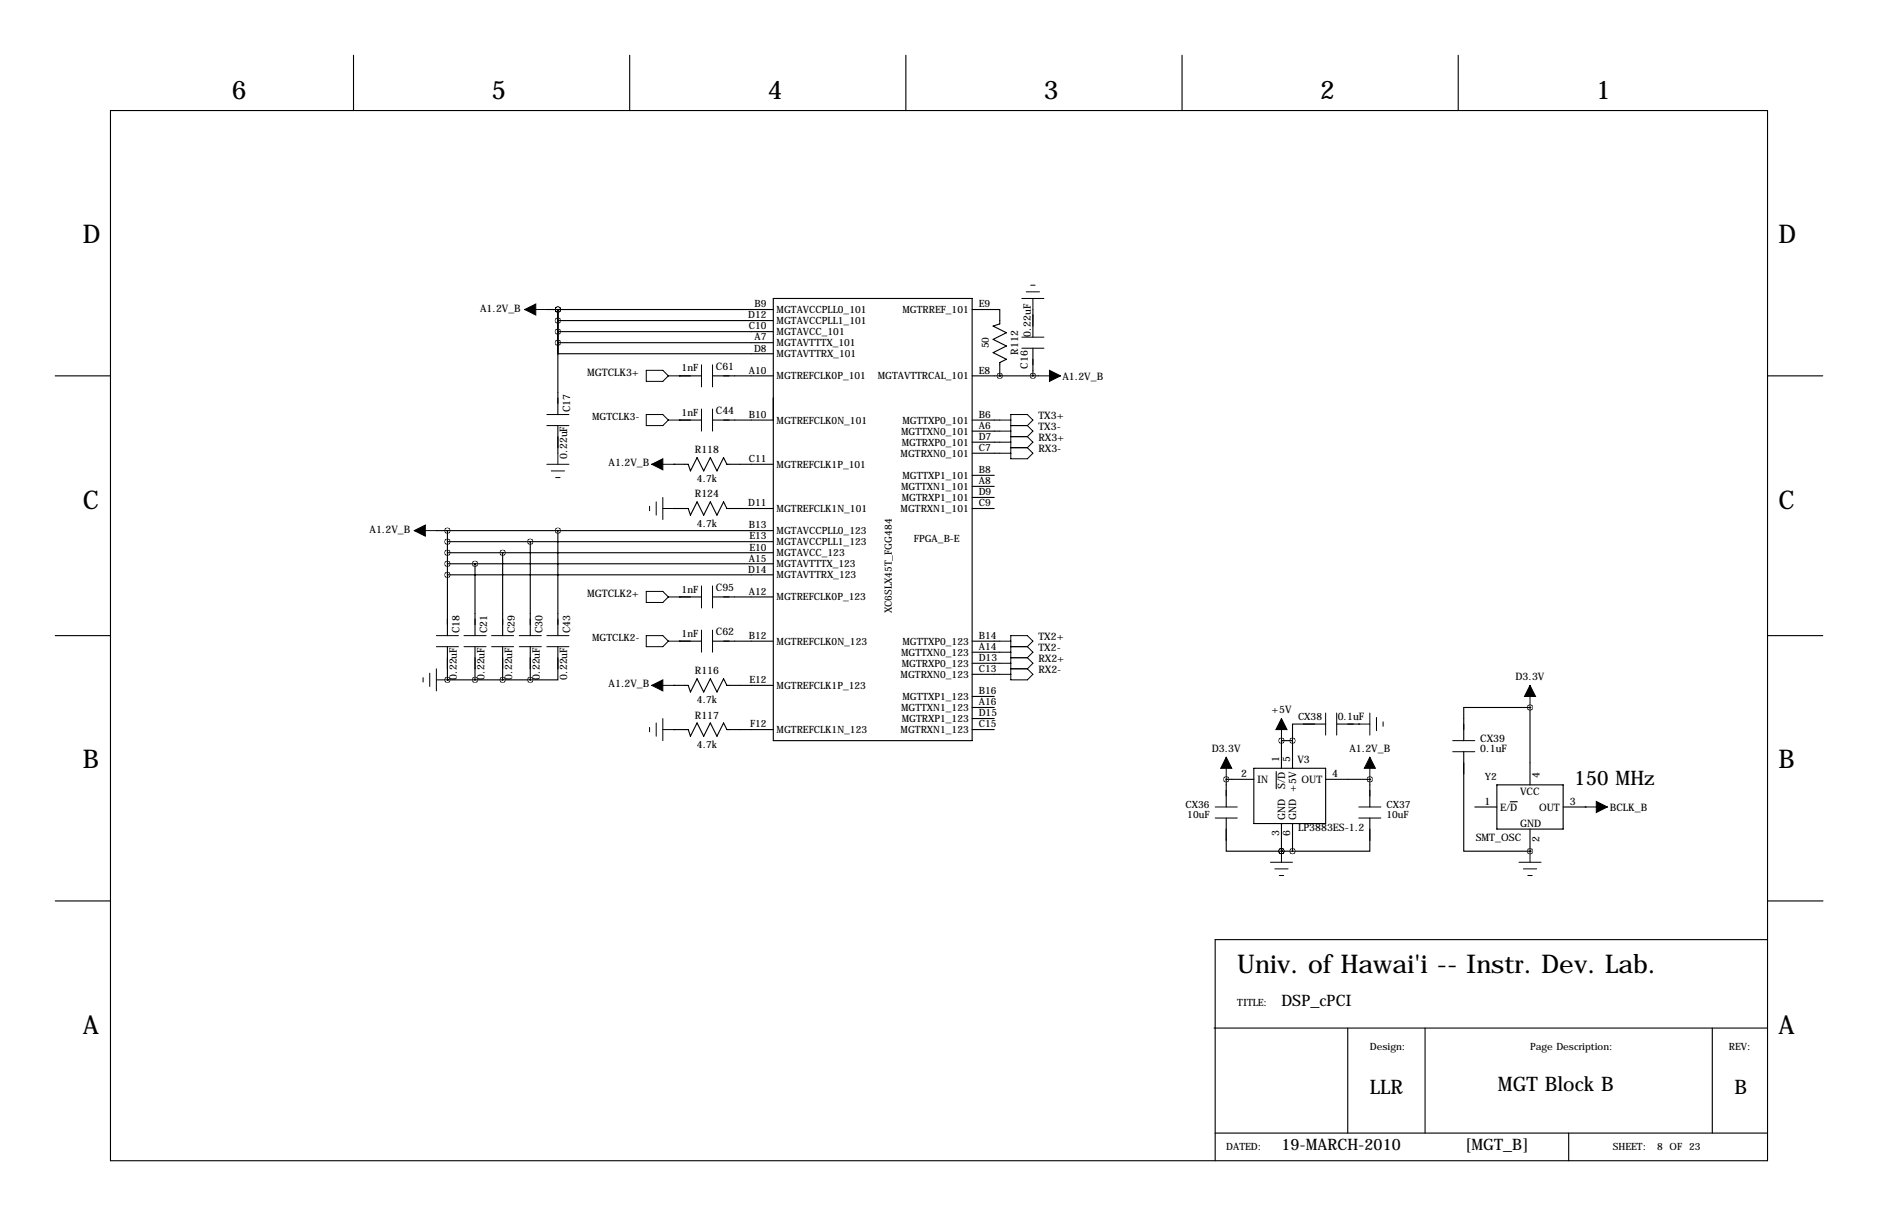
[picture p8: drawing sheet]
<svg xmlns="http://www.w3.org/2000/svg" width="432mm" height="279mm" viewBox="0 0 432 279" stroke-linecap="round" stroke-linejoin="round" font-family="sans-serif">
<g fill="none" stroke="#000" stroke-width=".25">
<path d="M81.3 12.7v12.7M144.8 12.7v12.7M208.3 12.7v12.7M271.8 12.7v12.7M335.3 12.7v12.7M25.4 25.4h381v241.3h-381zM125.7 71.1h52.1M128.3 71.1h.1M128.3 73.7h49.5M128.3 76.2h49.5M128.3 71.1v24.1M177.8 78.7h-49.5v2.6h49.5"/>
<path d="M177.8 68.6h45.7v101.6h-45.7zM223.5 71.1h6.4v3.3l-1.6 .5 3.1 1.6-3.1 1.5 3.1 1.5-3.1 1.5 3.1 1.5-1.5 .8v3.1M237.5 71.1v6.4M12.7 86.4h12.7M128.3 97.8v6.3M156.2 96.5h.1M156.2 86.4h.1M156.2 86.4h5.1M156.2 96.5h5.1M163.8 86.4h14M163.8 96.5h14M223.5 86.4h6.4"/>
<path d="M223.5 99.1h6.4M223.5 96.5h6.4M229.9 86.4h.1M229.9 86.4h8.9M237.5 80v6.4M406.4 86.4h12.7M154.9 106.7h.1M154.9 116.8h.1M154.9 116.8h3.3l.5 1.6 1.6-3.1 1.5 3.1 1.5-3.1 1.5 3.1 1.6-3.1 .7 1.5h10.7M154.9 106.7h3.3l.5 1.5 1.6-3 1.5 3 1.5-3 1.5 3 1.6-3 .7 1.5h10.7M223.5 104.1h6.4M223.5 101.6h6.4"/>
<path d="M223.5 116.8h5.1M223.5 114.3h5.1M223.5 111.8h5.1M223.5 109.2h5.1M100.3 121.9h77.5M102.9 132.1v13.9M102.9 124.5h74.9M102.9 127h74.9M102.9 129.5h74.9M102.9 132.1h74.9M102.9 121.9v10.2M109.2 129.5v16.5"/>
<path d="M115.6 127v19M121.9 124.5v21.5M128.3 121.9v24.1M156.2 137.2h.1M156.2 137.2h5.1M163.8 137.2h14M12.7 146h12.7M102.9 156.2h.1M102.9 148.6v7.6M102.9 156.2h19M109.2 148.6v7.6M115.6 148.6v7.6"/>
<path d="M121.9 148.6v7.6M128.3 148.6v7.6h-6.4M154.9 157.5h.1M154.9 157.5h3.3l.5 1.5 1.6-3 1.5 3 1.5-3 1.5 3 1.6-3 .7 1.5h10.7M156.2 147.3h.1M156.2 147.3h5.1M163.8 147.3h14M223.5 149.9h6.4M223.5 147.3h6.4M223.5 154.9h6.4M223.5 152.4h6.4M406.4 146h12.7"/>
<path d="M154.9 167.6h.1M154.9 167.6h3.3l.5 1.6 1.6-3.1 1.5 3.1 1.5-3.1 1.5 3.1 1.6-3.1 .7 1.5h10.7M223.5 167.6h5.1M223.5 165.1h5.1M223.5 162.6h5.1M223.5 160h5.1M281.9 179.1h.1M281.9 179.1h6.4M281.9 179.1v6.3M288.3 176.5h16.5v12.7h-16.5zM293.4 177.3v3.9M294.6 170.2h.1"/>
<path d="M294.6 170.2h2.6M294.6 170.2v6.3M297.2 170.2v6.3M304.8 166.4h-7.6v3.8M304.8 179.1h10.2M307.3 166.4h5.1M312.4 166.4h.1M315 179.1h.1M315 179.1v6.3M336.5 172.7v22.9h15.3M351.8 162.6h.1M351.8 162.6h-15.3v7.6"/>
<path d="M351.8 162.6v17.7M281.9 188v7.6h12.7M294.6 195.6h.1M294.6 189.2v6.4M294.6 195.6h2.6M297.2 189.2v6.4M315 188v7.6h-17.8M339.1 185.4h5.1M344.2 180.3h15.2v10.2h-15.2zM347.2 184.2h1.7M351.8 195.6h.1M351.8 190.5v5.1"/>
<path d="M359.4 185.4h5.1M364.5 185.4h.1M12.7 207h12.7M406.4 215.9h-127v50.8M406.5 207h12.7M279.1 236.2h127.3M309.9 236.2v24.1M327.7 236.2v24.1M393.7 236.2v24.1M279.4 260.3h127M360.7 260.3v6.4"/>
</g>
<g fill="none" stroke="#000" stroke-width=".23">
<path d="M120.6 71.1h5.1M234.9 77.5h5.1M234.9 68.6h5.1M236 67.1h3M237 65.5h1M237.5 68.6v2.5M125.7 95.2h5.1M125.7 97.8h5.1M148.6 95.2h3.8l1.3 1.3-1.3 1.3h-3.8zM148.6 85.1h3.8l1.3 1.3-1.3 1.2h-3.8zM153.7 86.4h2.5M153.7 96.5h2.5"/>
<path d="M161.3 83.8v5.1M161.3 94v5.1M163.8 83.8v5.1M163.8 94v5.1M229.9 96.5h2.5M229.9 99.1h2.5M232.4 97.8h3.8M234.9 80h5.1M236.2 97.8l1.3-1.3-1.3-1.3h-3.8v10.2h3.8l1.3-1.3-1.3-1.2M236.2 97.8l1.3 1.3-1.3 1.2M238.8 86.4h5M125.7 106.7h5.1"/>
<path d="M126.7 108.2h3.1M127.8 109.7h1M128.3 104.1v2.6M149.4 116.3v1M149.9 106.7h5M150.9 115.3v3.1M152.4 114.3v5.1M152.4 116.8h2.5M229.9 101.6h2.5M229.9 104.1h2.5M232.4 100.3h3.8M232.4 102.9h3.8"/>
<path d="M236.2 100.3l1.3 1.3-1.3 1.3M95.2 121.9h5.1M148.6 135.9h3.8l1.3 1.3-1.3 1.2h-3.8zM153.7 137.2h2.5M161.3 134.6v5.1M163.8 134.6v5.1M97.3 155.7v1M98.8 154.7v3M100.3 146h5.1M100.3 148.6h5.1M100.3 156.2h2.6M100.3 153.7v5.1"/>
<path d="M106.7 146h5.1M106.7 148.6h5.1M113 146h5.1M113 148.6h5.1M119.4 146h5.1M119.4 148.6h5.1M125.7 146h5.1M125.7 148.6h5.1M148.6 146h3.8l1.3 1.3-1.3 1.3h-3.8zM149.9 157.5h5M153.7 147.3h2.5M161.3 144.8v5.1"/>
<path d="M163.8 144.8v5.1M229.9 149.9h2.5M229.9 154.9h2.5M229.9 152.4h2.5M229.9 147.3h2.5M232.4 148.6h3.8M232.4 151.1h3.8M232.4 153.7h3.8M236.2 148.6l1.3-1.3-1.3-1.3h-3.8v10.2h3.8l1.3-1.3-1.3-1.2M236.2 148.6l1.3 1.3-1.3 1.2M236.2 151.1l1.3 1.3-1.3 1.3M351.8 157.5v5.1"/>
<path d="M149.4 167.1v1M150.9 166.1v3.1M152.4 167.6h2.5M152.4 165.1v5.1M281.9 174v5.1M294.6 165.1v5.1M304.8 163.8v5.1M307.3 163.8v5.1M312.4 166.4h2.6M315 163.8v5.1M315 174v5.1M316.5 164.8v3.1"/>
<path d="M318 165.9v1M334 170.2h5.1M334 172.7h5.1M279.4 185.4h5.1M279.4 188h5.1M292.1 198.1h5.1M293.1 199.6h3.1M294.6 195.6v2.5M312.4 185.4h5.1M312.4 188h5.1M349.2 198.1h5.1M350.3 199.6h3"/>
<path d="M351.8 195.6v2.5M364.5 185.4h5.1M294.1 201.2h1M351.3 201.2h1"/>
</g>
<path d="M120.6 71.1l2.6-1.3v2.6zM241.3 85.1l2.5 1.3-2.5 1.2zM149.9 106.7l2.5-1.3v2.5zM95.2 121.9l2.6-1.2v2.5zM149.9 157.5l2.5-1.3v2.6zM351.8 157.5l1.3 2.5h-2.6zM281.9 174l1.3 2.5h-2.5zM294.6 165.1l1.3 2.5h-2.5zM315 174l1.2 2.5h-2.5zM367 184.1l2.6 1.3-2.6 1.3z" fill="#000" stroke="#000" stroke-width=".23"/>
<path d="M237.4 86.4a.05 .05 0 0 0 .1 0 .05 .05 0 0 0-.1 0zM128.2 78.7a.05 .05 0 0 0 .1 0 .05 .05 0 0 0-.1 0zM128.2 76.2a.05 .05 0 0 0 .1 0 .05 .05 0 0 0-.1 0zM128.2 73.7a.05 .05 0 0 0 .1 0 .05 .05 0 0 0-.1 0zM128.2 71.1a.05 .05 0 0 0 .1 0 .05 .05 0 0 0-.1 0zM128.2 71.1a.05 .05 0 0 0 .1 0 .05 .05 0 0 0-.1 0zM121.9 156.2a.05 .05 0 0 0 .1 0 .05 .05 0 0 0-.1 0zM115.5 156.2a.05 .05 0 0 0 .1 0 .05 .05 0 0 0-.1 0zM109.2 156.2a.05 .05 0 0 0 .1 0 .05 .05 0 0 0-.1 0zM102.8 129.5a.05 .05 0 0 0 .1 0 .05 .05 0 0 0-.1 0zM102.8 127a.05 .05 0 0 0 .1 0 .05 .05 0 0 0-.1 0zM102.8 124.5a.05 .05 0 0 0 .1 0 .05 .05 0 0 0-.1 0zM102.8 121.9a.05 .05 0 0 0 .1 0 .05 .05 0 0 0-.1 0zM128.2 121.9a.05 .05 0 0 0 .1 0 .05 .05 0 0 0-.1 0zM121.9 124.5a.05 .05 0 0 0 .1 0 .05 .05 0 0 0-.1 0zM115.5 127a.05 .05 0 0 0 .1 0 .05 .05 0 0 0-.1 0zM109.2 129.5a.05 .05 0 0 0 .1 0 .05 .05 0 0 0-.1 0zM102.8 156.2a.05 .05 0 0 0 .1 0 .05 .05 0 0 0-.1 0zM102.8 132.1a.05 .05 0 0 0 .1 0 .05 .05 0 0 0-.1 0zM294.6 195.6a.05 .05 0 0 0 .1 0 .05 .05 0 0 0-.1 0zM294.6 170.2a.05 .05 0 0 0 .1 0 .05 .05 0 0 0-.1 0zM294.6 195.6a.05 .05 0 0 0 .1 0 .05 .05 0 0 0-.1 0zM281.9 179.1a.05 .05 0 0 0 .1 0 .05 .05 0 0 0-.1 0zM297.1 195.6a.05 .05 0 0 0 .1 0 .05 .05 0 0 0-.1 0zM314.9 179.1a.05 .05 0 0 0 .1 0 .05 .05 0 0 0-.1 0zM297.1 170.2a.05 .05 0 0 0 .1 0 .05 .05 0 0 0-.1 0zM351.7 162.6a.05 .05 0 0 0 .1 0 .05 .05 0 0 0-.1 0zM351.7 195.6a.05 .05 0 0 0 .1 0 .05 .05 0 0 0-.1 0zM229.8 86.4a.05 .05 0 0 0 .1 0 .05 .05 0 0 0-.1 0z" fill="#000" stroke="#000" stroke-width="1.3"/>
<g font-size="5.9">
<text x="53.3" y="22.9">6</text>
<text x="113" y="22.9">5</text>
<text x="176.5" y="22.9">4</text>
<text x="240" y="22.9">3</text>
<text x="303.5" y="22.9">2</text>
<text x="367" y="22.9">1</text>
<text x="19" y="55.9">D</text>
<text x="408.9" y="55.9">D</text>
<text x="19" y="116.8">C</text>
<text x="408.9" y="116.8">C</text>
<text x="19" y="176.5">B</text>
<text x="408.9" y="176.5">B</text>
<text x="284.5" y="223.5">Univ. of Hawai'i -- Instr. Dev. Lab.</text>
<text x="19" y="237.5">A</text>
<text x="408.9" y="237.5">A</text>
</g>
<g font-size="4.6">
<text x="361.9" y="180.3">150 MHz</text>
<text x="315" y="251.5">LLR</text>
<text x="344.4" y="250.7">MGT Block B</text>
<text x="398.8" y="251.5">B</text>
</g>
<g font-size="3.6">
<text x="294.6" y="231.1">DSP_cPCI</text>
<text x="294.6" y="264.2">19-MARCH-2010</text>
<text x="336.9" y="264.2">[MGT_B]</text>
</g>
<g font-size="2.4">
<text x="110.4" y="71.6">A1.2V_B</text>
<text x="237" y="77.3" transform="rotate(-90 237 77.3)">0.22uF</text>
<text x="234.1" y="81.5" transform="rotate(-90 234.1 81.5)">R112</text>
<text x="135" y="86.4">MGTCLK3+</text>
<text x="164.6" y="85">C61</text>
<text x="236.4" y="84.7" transform="rotate(-90 236.4 84.7)">C16</text>
<text x="244.3" y="87.2">A1.2V_B</text>
<text x="131.1" y="94.7" transform="rotate(-90 131.1 94.7)">C17</text>
<text x="164.6" y="95.1">C44</text>
<text x="238.8" y="96.3">TX3+</text>
<text x="238.8" y="98.8">TX3-</text>
<text x="238.8" y="101.3">RX3+</text>
<text x="130.4" y="105.4" transform="rotate(-90 130.4 105.4)">0.22uF</text>
<text x="139.9" y="107">A1.2V_B</text>
<text x="159.8" y="104.1">R118</text>
<text x="238.8" y="103.9">RX3-</text>
<text x="159.8" y="114.3">R124</text>
<text x="85" y="122.4">A1.2V_B</text>
<text x="135" y="137.2">MGTCLK2+</text>
<text x="164.6" y="135.8">C95</text>
<text x="105.7" y="145.5" transform="rotate(-90 105.7 145.5)">C18</text>
<text x="112" y="145.5" transform="rotate(-90 112 145.5)">C21</text>
<text x="118.4" y="145.5" transform="rotate(-90 118.4 145.5)">C29</text>
<text x="124.7" y="145.5" transform="rotate(-90 124.7 145.5)">C30</text>
<text x="131.1" y="145.5" transform="rotate(-90 131.1 145.5)">C43</text>
<text x="164.6" y="145.9">C62</text>
<text x="238.8" y="149.6">TX2-</text>
<text x="238.8" y="147.1">TX2+</text>
<text x="159.8" y="154.9">R116</text>
<text x="238.8" y="154.7">RX2-</text>
<text x="238.8" y="152.1">RX2+</text>
<text x="105" y="156.2" transform="rotate(-90 105 156.2)">0.22uF</text>
<text x="111.4" y="156.2" transform="rotate(-90 111.4 156.2)">0.22uF</text>
<text x="117.7" y="156.2" transform="rotate(-90 117.7 156.2)">0.22uF</text>
<text x="124.1" y="156.2" transform="rotate(-90 124.1 156.2)">0.22uF</text>
<text x="130.4" y="156.2" transform="rotate(-90 130.4 156.2)">0.22uF</text>
<text x="139.9" y="157.8">A1.2V_B</text>
<text x="348.5" y="156.2">D3.3V</text>
<text x="159.8" y="165.1">R117</text>
<text x="292.3" y="163.8">+5V</text>
<text x="307.6" y="165.5">0.1uF</text>
<text x="278.6" y="172.7">D3.3V</text>
<text x="310.3" y="172.7">A1.2V_B</text>
<text x="340.4" y="170.4">CX39</text>
<text x="340.4" y="172.9">0.1uF</text>
<text x="285.4" y="178.6">2</text>
<text x="289.1" y="179.9">IN</text>
<text x="294.1" y="175" transform="rotate(-90 294.1 175)">1</text>
<text x="296.7" y="175" transform="rotate(-90 296.7 175)">5</text>
<text x="298.3" y="175.3">V3</text>
<text x="299.3" y="179.9">OUT</text>
<text x="306.3" y="178.6">4</text>
<text x="354" y="178.8" transform="rotate(-90 354 178.8)">4</text>
<text x="295.5" y="181.2" transform="rotate(-90 295.5 181.2)">S/D</text>
<text x="298" y="181.9" transform="rotate(-90 298 181.9)">+5V</text>
<text x="341.3" y="184.9">1</text>
<text x="349.5" y="182.7">VCC</text>
<text x="360.9" y="184.9">3</text>
<text x="295.5" y="188.5" transform="rotate(-90 295.5 188.5)">GND</text>
<text x="298" y="188.5" transform="rotate(-90 298 188.5)">GND</text>
<text x="298.5" y="190.9">LP3883ES-1.2</text>
<text x="344.9" y="186.3">E/D</text>
<text x="349.5" y="190.1">GND</text>
<text x="353.9" y="186.3">OUT</text>
<text x="370.2" y="186.3">BCLK_B</text>
<text x="294.1" y="192.1" transform="rotate(-90 294.1 192.1)">3</text>
<text x="296.7" y="192.1" transform="rotate(-90 296.7 192.1)">6</text>
<text x="339.3" y="193.2">SMT_OSC</text>
<text x="354" y="193.4" transform="rotate(-90 354 193.4)">2</text>
</g>
<g font-size="2.3">
<text x="173.5" y="70.6">B9</text>
<text x="178.6" y="71.9">MGTAVCCPLL0_101</text>
<text x="207.5" y="71.9">MGTRREF_101</text>
<text x="225" y="70.6">E9</text>
<text x="172.1" y="73.2">D12</text>
<text x="172.2" y="75.7">C10</text>
<text x="178.6" y="74.5">MGTAVCCPLL1_101</text>
<text x="178.6" y="77">MGTAVCC_101</text>
<text x="173.4" y="80.8">D8</text>
<text x="173.5" y="78.2">A7</text>
<text x="178.6" y="79.5">MGTAVTTTX_101</text>
<text x="178.6" y="82.1">MGTAVTTRX_101</text>
<text x="227.3" y="80.1" transform="rotate(-90 227.3 80.1)">50</text>
<text x="156.7" y="85.3">1nF</text>
<text x="172.2" y="85.9">A10</text>
<text x="178.6" y="87.2">MGTREFCLK0P_101</text>
<text x="201.8" y="87.2">MGTAVTTRCAL_101</text>
<text x="225" y="85.9">E8</text>
<text x="156.7" y="95.5">1nF</text>
<text x="136.1" y="96.5">MGTCLK3-</text>
<text x="172.2" y="96">B10</text>
<text x="178.6" y="97.3">MGTREFCLK0N_101</text>
<text x="207.2" y="99.9">MGTTXN0_101</text>
<text x="207.5" y="97.3">MGTTXP0_101</text>
<text x="225" y="98.6">A6</text>
<text x="225" y="96">B6</text>
<text x="225" y="101.1">D7</text>
<text x="172.2" y="106.2">C11</text>
<text x="178.6" y="107.5">MGTREFCLK1P_101</text>
<text x="207.1" y="104.9">MGTRXN0_101</text>
<text x="207.3" y="102.4">MGTRXP0_101</text>
<text x="225" y="103.6">C7</text>
<text x="160.3" y="110.8">4.7k</text>
<text x="207.2" y="112.6">MGTTXN1_101</text>
<text x="207.5" y="110">MGTTXP1_101</text>
<text x="225" y="113.8">D9</text>
<text x="225" y="111.3">A8</text>
<text x="225" y="108.7">B8</text>
<text x="172.1" y="116.3">D11</text>
<text x="178.6" y="117.6">MGTREFCLK1N_101</text>
<text x="207.1" y="117.6">MGTRXN1_101</text>
<text x="207.3" y="115.1">MGTRXP1_101</text>
<text x="225" y="116.3">C9</text>
<text x="160.3" y="121">4.7k</text>
<text x="172.2" y="121.4">B13</text>
<text x="172.3" y="124">E13</text>
<text x="178.6" y="122.7">MGTAVCCPLL0_123</text>
<text x="178.6" y="125.3">MGTAVCCPLL1_123</text>
<text x="210.1" y="124.5">FPGA_B-E</text>
<text x="172.1" y="131.6">D14</text>
<text x="172.2" y="129">A15</text>
<text x="172.3" y="126.5">E10</text>
<text x="178.6" y="127.8">MGTAVCC_123</text>
<text x="178.6" y="130.3">MGTAVTTTX_123</text>
<text x="156.7" y="136.1">1nF</text>
<text x="172.2" y="136.7">A12</text>
<text x="178.6" y="138">MGTREFCLK0P_123</text>
<text x="178.6" y="132.9">MGTAVTTRX_123</text>
<text x="205.1" y="140.9" transform="rotate(-90 205.1 140.9)">XC6SLX45T_FGG484</text>
<text x="136.1" y="147.3">MGTCLK2-</text>
<text x="156.7" y="146.3">1nF</text>
<text x="172.2" y="146.8">B12</text>
<text x="178.6" y="148.1">MGTREFCLK0N_123</text>
<text x="207.5" y="148.1">MGTTXP0_123</text>
<text x="225" y="149.4">A14</text>
<text x="225" y="146.8">B14</text>
<text x="207.1" y="155.7">MGTRXN0_123</text>
<text x="207.2" y="150.7">MGTTXN0_123</text>
<text x="207.3" y="153.2">MGTRXP0_123</text>
<text x="225" y="154.4">C13</text>
<text x="225" y="151.9">D13</text>
<text x="160.3" y="161.6">4.7k</text>
<text x="172.3" y="157">E12</text>
<text x="178.6" y="158.3">MGTREFCLK1P_123</text>
<text x="207.5" y="160.8">MGTTXP1_123</text>
<text x="225" y="159.5">B16</text>
<text x="172.5" y="167.1">F12</text>
<text x="207.2" y="163.4">MGTTXN1_123</text>
<text x="207.3" y="165.9">MGTRXP1_123</text>
<text x="225" y="167.1">C15</text>
<text x="225" y="164.6">D15</text>
<text x="225" y="162.1">A16</text>
<text x="298.4" y="165.4">CX38</text>
<text x="160.3" y="171.8">4.7k</text>
<text x="178.6" y="168.4">MGTREFCLK1N_123</text>
<text x="207.1" y="168.4">MGTRXN1_123</text>
<text x="341.4" y="179.3">Y2</text>
<text x="272.6" y="185.7">CX36</text>
<text x="318.8" y="185.7">CX37</text>
<text x="273" y="188">10uF</text>
<text x="318.8" y="188">10uF</text>
<text x="284.5" y="231.1">TITLE:</text>
<text x="315" y="241.3">Design:</text>
<text x="351.8" y="241.3">Page Description:</text>
<text x="397.5" y="241.3">REV:</text>
<text x="281.9" y="264.2">DATED:</text>
<text x="370.8" y="264.2">SHEET:</text>
<text x="381" y="264.2">8 OF 23</text>
</g>
</svg>
